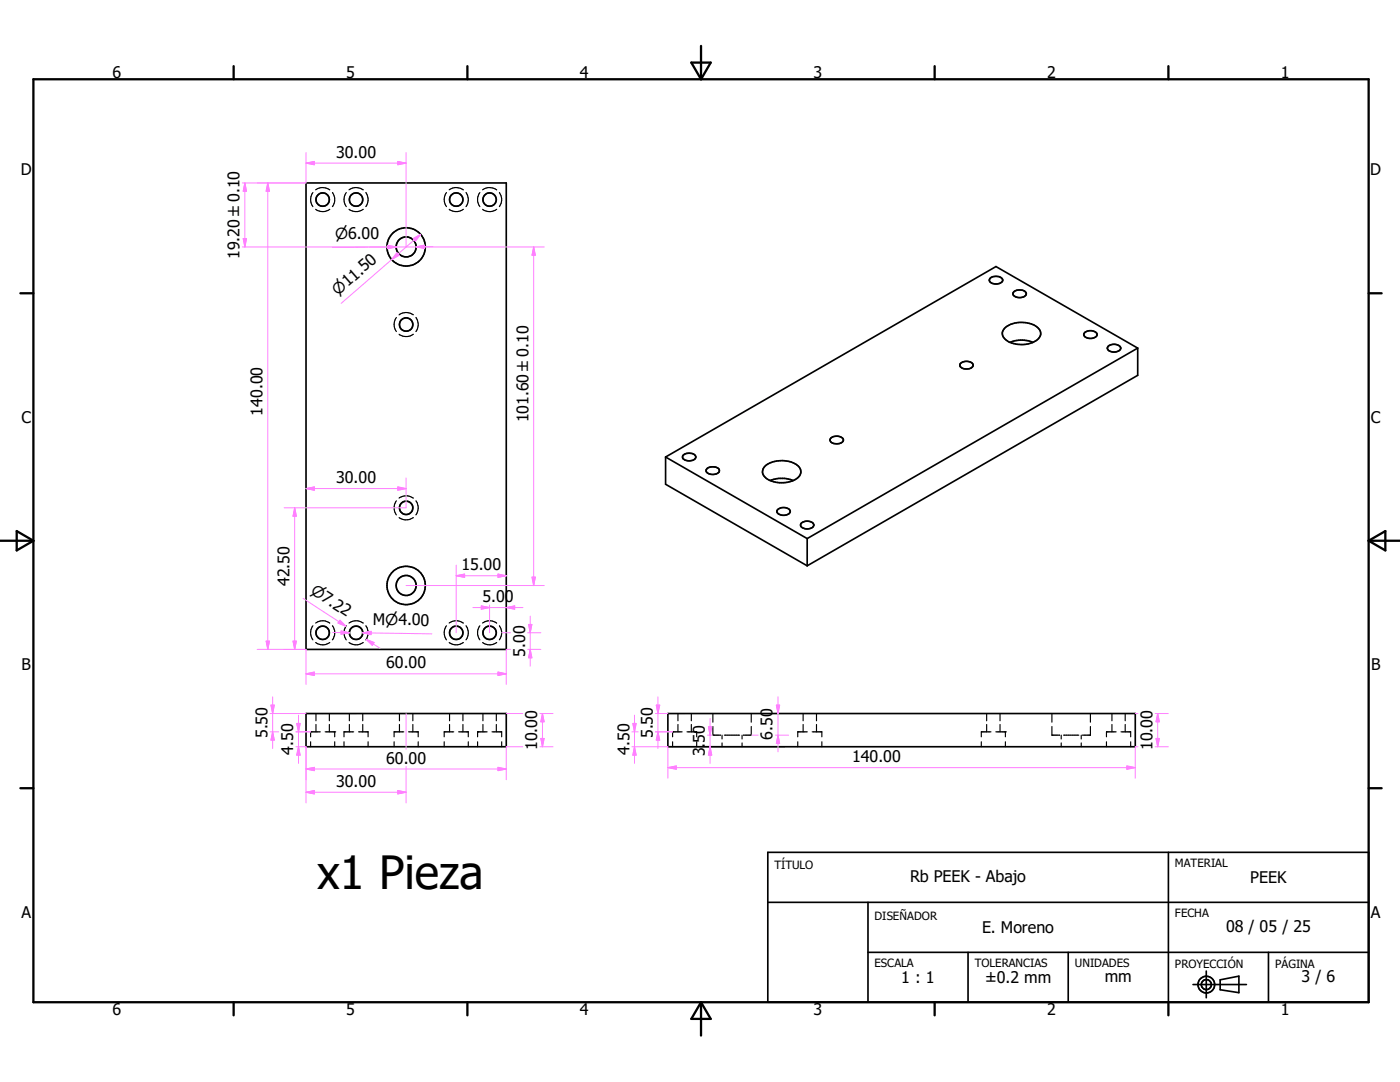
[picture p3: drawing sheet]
<svg xmlns="http://www.w3.org/2000/svg" width="279mm" height="216mm" viewBox="0 0 279 216" stroke-linecap="round" stroke-linejoin="round" font-family="sans-serif">
<g fill="none" stroke="#000" stroke-width=".23">
<path d="M62.4 38.4a2.4 2.4 0 0 0 0 2.8M63 37.9a2.4 2.4 0 0 1 2.8 0M66.3 38.4a2.38 2.38 0 0 1 0 2.8M69.1 38.4a2.4 2.4 0 0 0 0 2.8M72.4 37.9a2.42 2.42 0 0 0-2.8 0M72.4 37.9h.1M73 38.4a2.38 2.38 0 0 1 0 2.8M89.1 38.4a2.4 2.4 0 0 0 0 2.8M89.6 37.9a2.4 2.4 0 0 1 2.9 0M93 38.4a2.38 2.38 0 0 1 0 2.8M95.8 38.4a2.32 2.32 0 0 0 0 2.8M96.3 37.9a2.4 2.4 0 0 1 2.8 0"/>
<path d="M99.7 38.4a2.38 2.38 0 0 1 0 2.8M63 41.8a2.41 2.41 0 0 0 2.8 0M69.6 41.8a2.41 2.41 0 0 0 2.9 0M89.6 41.8a2.41 2.41 0 0 0 2.9 0M96.3 41.8a2.41 2.41 0 0 0 2.8 0M79.1 63.3a2.4 2.4 0 0 0 0 2.9M79.6 66.7a2.41 2.41 0 0 0 2.9 0M82.5 62.8a2.42 2.42 0 0 0-2.9 0M83 63.3a2.38 2.38 0 0 1 0 2.9M79.1 99.9a2.4 2.4 0 0 0 0 2.8M79.6 99.4a2.4 2.4 0 0 1 2.9 0M83 99.9a2.37 2.37 0 0 1 0 2.8"/>
<path d="M79.6 103.3a2.41 2.41 0 0 0 2.9 0M62.4 124.9a2.4 2.4 0 0 0 0 2.8M63 124.3a2.41 2.41 0 0 1 2.8 0M63 128.2a2.4 2.4 0 0 0 2.8 0M66.3 124.9a2.37 2.37 0 0 1 0 2.8M69.1 124.9a2.4 2.4 0 0 0 0 2.8M69.6 124.3a2.41 2.41 0 0 1 2.9 0M69.6 128.2a2.42 2.42 0 0 0 2.8 0M72.5 128.2h-.1M73 124.9a2.37 2.37 0 0 1 0 2.8M89.1 124.9a2.4 2.4 0 0 0 0 2.8M89.6 124.3a2.41 2.41 0 0 1 2.9 0"/>
<path d="M89.6 128.2a2.4 2.4 0 0 0 2.9 0M93 124.9a2.37 2.37 0 0 1 0 2.8M95.8 124.9a2.31 2.31 0 0 0 0 2.8M96.3 124.3a2.41 2.41 0 0 1 2.8 0M96.3 128.2a2.4 2.4 0 0 0 2.8 0M99.7 124.9a2.37 2.37 0 0 1 0 2.8M62 148v1M63.1 142.4v1.4M63.1 144.6v1.4M63.9 146h-1.9v1M64.9 146h1.9M65.7 142.4v1.4"/>
<path d="M65.7 144.6v1.4M66.8 146h.1M66.8 146v1M66.8 148v1M68.7 148v1M69.7 142.4v1.4M69.7 144.6v1.4M70.6 146h-1.9v1M71.6 146h1.9v1M72.4 142.4v1.4M72.4 144.6v1.4M73.5 148v1"/>
<path d="M78.7 148v1M79.7 142.4v1.4M79.7 144.6v1.4M80.6 146h-1.9v1M81.5 146h2v1M82.4 142.4v1.4M82.4 144.6v1.4M83.5 148v1M88.6 148v1M89.7 142.4v1.4M89.7 144.6v1.4M90.6 146h-2v1"/>
<path d="M91.5 146h2v1M92.4 142.4v1.4M92.4 144.6v1.4M93.5 148v1M95.3 146h.1M95.3 146h1.9M95.3 146v1M95.3 148v1M96.4 142.4v1.4M96.4 144.6v1.4M98.2 146h1.9v1M99.1 142.4v1.4"/>
<path d="M99.1 144.6v1.4M100.1 148v1M134.2 146h.1M134.2 146h1.9M134.2 146v1M134.2 148v1M135.3 142.4v1.4M135.3 144.6v1.4M137.1 146h1.9v1M138 142.4v1.4M138 144.6v1.4M139 148v1"/>
<path d="M142.3 146.7h.1M142.3 146.7h1.5M142.3 142.4v1.7M142.3 145v1.7M144.1 146.7v.8M144.1 148.2v.8M144.6 146.7h3M148.1 146.7v.8M148.1 148.2v.8M149.9 145v1.7h-1.5M149.9 142.4v1.7M159.2 148v1"/>
<path d="M160.3 142.4v1.4M160.3 144.6v1.4M161.1 146h-1.9v1M162.1 146h1.9v1M162.9 142.4v1.4M162.9 144.6v1.4M164 148v1M195.8 148v1M196.9 142.4v1.4M196.9 144.6v1.4M197.8 146h-2v1M198.7 146h1.9"/>
<path d="M199.6 142.4v1.4M199.6 144.6v1.4M200.6 146h.1M200.6 146v1M200.6 148v1M209.9 145v1.7h1.6M209.9 142.4v1.7M211.8 146.7v.8M211.8 148.2v.8M212.2 146.7h3.1M215.8 146.7v.8M215.8 148.2v.8"/>
<path d="M217.6 145v1.7h-1.5M217.6 142.4v1.7M220.8 148v1M221.9 142.4v1.4M221.9 144.6v1.4M222.8 146h-2v1M223.7 146h2v1M224.6 142.4v1.4M224.6 144.6v1.4M225.7 148v1"/>
</g>
<g fill="none" stroke="#000" stroke-width=".33">
<path d="M61.1 36.5h39.9v93.1h-39.9zM197.7 55.5a1.73 1.73 0 0 1 2.4 .3 1.44 1.44 0 0 1-2.1 .7 .61 .61 0 0 1-.5-.4 .61 .61 0 0 1 .2-.6zM202.3 58.3a1.74 1.74 0 0 1 2.5 .2 1.4 1.4 0 0 1-2.1 .8 .62 .62 0 0 1-.4-1zM191.7 72.5a1.72 1.72 0 0 1 2.5 .3 1.53 1.53 0 0 1-2.5 .4l-.1-.3zM200.5 65.5a5.4 5.4 0 0 1 6.8 .1 1.56 1.56 0 0 1-.7 2.5 5.7 5.7 0 0 1-6-.4 1.42 1.42 0 0 1-.1-2.2zM201.6 68.3a6 6 0 0 1 4.6 0M216.5 66.3a1.66 1.66 0 0 1 2.4 .4 1.42 1.42 0 0 1-2.1 .7 .62 .62 0 0 1-.5-.4 .62 .62 0 0 1 .2-.7zM221.2 69a1.7 1.7 0 0 1 2.5 .4 1.57 1.57 0 0 1-2.5 .5l-.2-.4zM227.1 69.5l-66 38M227.1 69.5v5.4l-66 38M227.1 69.5l-28.3-16.3-66 38M132.8 91.2l28.3 16.3"/>
<path d="M132.8 91.2v5.4l28.3 16.3M136.3 90.9a1.74 1.74 0 0 1 2.6 .2 1.4 1.4 0 0 1-2.1 .7 .62 .62 0 0 1-.5-.9zM141.1 93.5a1.63 1.63 0 0 1 2.5 .3 1.23 1.23 0 0 1-1.7 .8 .75 .75 0 0 1-.8-.2 .75 .75 0 0 1-.1-.8zM152.6 93.1a5.4 5.4 0 0 1 6.9 .1 1.61 1.61 0 0 1-.8 2.5 5.7 5.7 0 0 1-6.2-.6 1.41 1.41 0 0 1 .1-2zM153.7 95.9a6 6 0 0 1 4.6 0M165.8 87.5a1.72 1.72 0 0 1 2.5 .2 1.57 1.57 0 0 1-2.4 .5l-.3-.3zM155.2 101.7a1.69 1.69 0 0 1 2.5 .3 1.53 1.53 0 0 1-2.4 .5l-.3-.4zM160 104.3a1.68 1.68 0 0 1 2.4 .4 1.51 1.51 0 0 1-2.2 .6 .56 .56 0 0 1-.2-1zM161.1 107.5v5.4M61.1 142.4h39.9v6.6h-39.9zM133.3 142.4h93.3v6.6h-93.3zM153.2 170.1h119.9v29.9h-119.9z"/>
<path d="M233.2 170.1v29.9M153.2 180.1h119.9M173.2 190h99.9M173.2 180.1v19.9M193.2 190v10M213.2 190v10M238.1 196.5h10.6M240.7 193.8v5.3M243.5 195.5l3.7-.7v3.3l-3.7-.6zM253.1 190v10"/>
<circle cx="64.4" cy="39.8" r="1.34"/>
<circle cx="71.1" cy="39.8" r="1.34"/>
<circle cx="91" cy="39.8" r="1.33"/>
<circle cx="97.7" cy="39.8" r="1.33"/>
<circle cx="81.1" cy="49.3" r="3.8"/>
<circle cx="81.1" cy="49.3" r="2"/>
<circle cx="81.1" cy="64.8" r="1.33"/>
<circle cx="81.1" cy="116.8" r="2"/>
<circle cx="81.1" cy="116.8" r="3.8"/>
<circle cx="81.1" cy="101.3" r="1.33"/>
<circle cx="64.4" cy="126.3" r="1.34"/>
<circle cx="71.1" cy="126.3" r="1.34"/>
<circle cx="91.1" cy="126.3" r="1.33"/>
<circle cx="97.7" cy="126.3" r="1.33"/>
<circle cx="240.7" cy="196.5" r="1.66"/>
<circle cx="240.8" cy="196.5" r=".99"/>
</g>
<g fill="none" stroke="#000" stroke-width=".46">
<path d="M6.7 15.8h266.4v184.2h-266.4zM46.6 13.2v2.6M93.3 13.2v2.6M138 12.5h3.8l-1.9 3.3zM139.9 9.2v6.6M186.5 13.2v2.6M233.2 13.2v2.6M4.1 58.5h2.6M273.1 58.5h2.6M0 107.9h6.7M3.3 106l3.4 1.9-3.4 1.9zM273.1 107.9h6.3"/>
<path d="M273.1 107.9l3.4-1.9v3.8zM4.1 157.3h2.6M273.1 157.3h2.6M46.6 200v2.6M93.3 200v2.6M139.9 200v6.6M139.9 200l1.9 3.3h-3.8zM186.5 200v2.6M233.2 200v2.6"/>
</g>
<path d="M61.1 142.4h19.9M133.3 142.4h3.3M133.3 149h23.3" fill="none" stroke="#000" stroke-width=".2"/>
<g fill="none" stroke="#ff80ff" stroke-width=".2">
<path d="M48.9 36.5l.3 1.7h-.7zM48.9 36.5v12.8M53.4 36.5v93.1M53.4 36.5l.4 1.7h-.7zM61.1 32.5l1.6-.3v.7zM61.1 30.4v6.1h-12.7M61.1 32.5h19.9M79.4 32.2l1.6 .3-1.6 .4zM81 30.4v18.9M48.4 49.3h25.1M48.5 47.6h.7l-.3 1.7zM73.5 49.3l-7.2 .1"/>
<path d="M73.6 49.3h9.5M77.4 48.9l1.7 .4-1.7 .3zM78.2 51.8l-10.1 8.7M79.1 49.3h-5.4M79.2 50.4l.4 .5-1.4 .9zM82.5 47.6l1.4-.8-1 1.3zM83.1 49.3l1.6-.4v.7zM83.9 46.8l-5.7 5M84.7 49.3h23.9M86.4 49.2l-3.3 .1M106.5 49.3v67.5M106.5 49.3l.3 1.6h-.6z"/>
<path d="M61.1 97.5l1.6-.3v.6zM61.1 97.5h19.9M79.4 97.2l1.6 .3-1.6 .3zM81 95.4v5.9h-24.3M58.8 101.3v28.3M58.8 101.3l.3 1.7h-.6zM60.5 119.4l8.5 5.6M81 116.8h27.6M91 114.9h10M91 114.9l1.7-.3v.6zM91 112.8v13.5M99.4 114.6l1.6 .3-1.6 .3z"/>
<path d="M106.2 115.2h.6l-.3 1.6zM51.3 129.6h9.8v7M53.1 127.9h.7l-.4 1.7zM54.4 139.1v10.3M58.5 127.9h.6l-.3 1.7zM61.1 134.5h39.9M61.1 134.5l1.6-.4v.7zM66.4 126.2l3.3 .1M67.6 124l1.4 1M67.8 123.8l1.2 1.2-1.5-.7zM68.1 125.9l1.6 .4-1.6 .3zM72.4 126.3h1.6"/>
<path d="M72.4 126.3l13.8 .2M72.4 126.3l1.7-.3-.1 .6zM73.1 127.6l2.8 1.8M73.1 127.6l1.6 .6-.4 .6zM94.4 121.2h10M96 120.9l1.7 .3-1.7 .4zM97.7 120.7v5.6M99.4 134.1l1.6 .4-1.6 .3zM100.1 126.3h1.8M101 121.2l1.7-.3v.7zM101.9 129.6h-.9v7M105.3 129.6h2.6"/>
<path d="M105.3 126.3h2.6M105.5 124.6h.6l-.3 1.7zM105.8 123v9.9M105.8 129.6l.3 1.7h-.6zM131.3 139.1v10.3M155.3 139.1v10.9M53.9 142.4h7.2M53.9 146h1.7M54.1 140.7h.6l-.3 1.7zM54.4 146l.3 1.7h-.6zM59.1 149h2v11.2M59.1 146h2.9"/>
<path d="M59.2 144.4h.7l-.3 1.6zM59.6 142.7v9.6M59.6 149l.3 1.7h-.7zM61.1 153.4l1.6-.3v.7zM61.1 158.1l1.6-.4v.7zM61.1 153.4h39.9M61.1 158.1h19.9M79.4 157.7l1.6 .4-1.6 .3zM81 142.4v7.1M81 152.9v7.3M99.4 153.1l1.6 .3-1.6 .4zM101 142.4h3.3"/>
<path d="M104.3 149h-3.3v6.6M107.8 149h2.6M107.8 142.4h2.6M107.9 147.4h.7l-.3 1.6zM108.3 142.4v6.6M108.3 142.4l.3 1.6h-.7zM126.1 149h7.2v6.3M126.1 146h1.3M126.3 144.4h.7l-.4 1.6zM126.6 149l.4 1.7h-.7zM126.6 142.7v9.6M130.8 142.4h2.5"/>
<path d="M130.8 146h3.4M131 140.7h.7l-.4 1.7zM131.3 146l.4 1.7h-.7zM133.3 153.2h93.3M133.3 153.2l1.7-.4v.7zM141.2 146.7h1.1M141.4 145h.6l-.3 1.7zM141.7 149l.3 1.7h-.6zM141.7 143.4v8.9M149.9 146.7h1.4M154.8 146.7h2.6M154.9 140.7h.7l-.3 1.7z"/>
<path d="M155.3 146.7l.3 1.6h-.7zM224.9 152.8l1.7 .4-1.7 .3zM226.6 142.4h.5M227.1 149h-.5v6.3M230.5 149h2.7M230.5 142.4h2.7M230.7 147.4h.7l-.4 1.6zM231 142.4l.4 1.6h-.7zM231 142.4v6.6"/>
</g>
<g fill="#ff80ff" stroke="#ff80ff" stroke-width=".2">
<path d="M96 120.9l1.7 .3-1.7 .4z"/>
<path d="M101 121.2l1.7-.3v.7z"/>
<path d="M91 114.9l1.7-.3v.6z"/>
<path d="M99.4 114.6l1.6 .3-1.6 .3z"/>
<path d="M105.5 124.6h.6l-.3 1.7z"/>
<path d="M105.8 129.6l.3 1.7h-.6z"/>
<path d="M61.1 134.5l1.6-.4v.7z"/>
<path d="M99.4 134.1l1.6 .4-1.6 .3z"/>
<path d="M79.4 97.2l1.6 .3-1.6 .3z"/>
<path d="M61.1 97.5l1.6-.3v.6z"/>
<path d="M58.8 101.3l.3 1.7h-.6z"/>
<path d="M58.5 127.9h.6l-.3 1.7z"/>
<path d="M72.4 126.3l1.7-.3-.1 .6z"/>
<path d="M68.1 125.9l1.6 .4-1.6 .3z"/>
<path d="M67.8 123.8l1.2 1.2-1.5-.7z"/>
<path d="M73.1 127.6l1.6 .6-.4 .6z"/>
<path d="M53.4 36.5l.4 1.7h-.7z"/>
<path d="M53.1 127.9h.7l-.4 1.7z"/>
<path d="M108.3 142.4l.3 1.6h-.7z"/>
<path d="M107.9 147.4h.7l-.3 1.6z"/>
<path d="M61.1 153.4l1.6-.3v.7z"/>
<path d="M99.4 153.1l1.6 .3-1.6 .4z"/>
<path d="M59.2 144.4h.7l-.3 1.6z"/>
<path d="M59.6 149l.3 1.7h-.7z"/>
<path d="M54.1 140.7h.6l-.3 1.7z"/>
<path d="M54.4 146l.3 1.7h-.6z"/>
<path d="M133.3 153.2l1.7-.4v.7z"/>
<path d="M224.9 152.8l1.7 .4-1.7 .3z"/>
<path d="M231 142.4l.4 1.6h-.7z"/>
<path d="M230.7 147.4h.7l-.4 1.6z"/>
<path d="M131.3 146l.4 1.7h-.7z"/>
<path d="M131 140.7h.7l-.4 1.7z"/>
<path d="M126.3 144.4h.7l-.4 1.6z"/>
<path d="M126.6 149l.4 1.7h-.7z"/>
<path d="M79.4 157.7l1.6 .4-1.6 .3z"/>
<path d="M61.1 158.1l1.6-.4v.7z"/>
<path d="M106.5 49.3l.3 1.6h-.6z"/>
<path d="M106.2 115.2h.6l-.3 1.6z"/>
<path d="M77.4 48.9l1.7 .4-1.7 .3z"/>
<path d="M83.1 49.3l1.6-.4v.7z"/>
<path d="M79.2 50.4l.4 .5-1.4 .9z"/>
<path d="M82.5 47.6l1.4-.8-1 1.3z"/>
<path d="M154.9 140.7h.7l-.3 1.7z"/>
<path d="M155.3 146.7l.3 1.6h-.7z"/>
<path d="M141.4 145h.6l-.3 1.7z"/>
<path d="M141.7 149l.3 1.7h-.6z"/>
<path d="M48.9 36.5l.3 1.7h-.7z"/>
<path d="M48.5 47.6h.7l-.3 1.7z"/>
<path d="M61.1 32.5l1.6-.3v.7z"/>
<path d="M79.4 32.2l1.6 .3-1.6 .4z"/>
</g>
<text font-size="9.1" x="63.3" y="177.4">x1 Pieza</text>
<g font-size="3.2">
<text x="22.5" y="15.6">6</text>
<text x="69.1" y="15.6">5</text>
<text x="115.7" y="15.6">4</text>
<text x="162.3" y="15.6">3</text>
<text x="209" y="15.6">2</text>
<text x="255.6" y="15.6">1</text>
<text x="4.1" y="35">D</text>
<text x="67.1" y="31.5">30.00</text>
<text x="273.5" y="35">D</text>
<text x="47.8" y="51.7" transform="rotate(-90 47.8 51.7)">19.20 `0.10</text>
<text x="52.4" y="82.9" transform="rotate(-90 52.4 82.9)">140.00</text>
<text x="4.3" y="84.4">C</text>
<text x="105.5" y="84.3" transform="rotate(-90 105.5 84.3)">101.60 `0.10</text>
<text x="273.6" y="84.4">C</text>
<text x="67.1" y="96.4">30.00</text>
<text x="92.1" y="113.8">15.00</text>
<text x="57.7" y="116.9" transform="rotate(-90 57.7 116.9)">42.50</text>
<text x="74.4" y="124.7" transform="rotate(1 74.4 124.7)">Mn4.00</text>
<text x="96.3" y="120.2">5.00</text>
<text x="104.8" y="131" transform="rotate(-90 104.8 131)">5.00</text>
<text x="4.3" y="133.7">B</text>
<text x="77.1" y="133.4">60.00</text>
<text x="273.6" y="133.7">B</text>
<text x="53.4" y="147.3" transform="rotate(-90 53.4 147.3)">5.50</text>
<text x="107.2" y="149.6" transform="rotate(-90 107.2 149.6)">10.00</text>
<text x="130.3" y="147.3" transform="rotate(-90 130.3 147.3)">5.50</text>
<text x="154.2" y="147.6" transform="rotate(-90 154.2 147.6)">6.50</text>
<text x="230" y="149.6" transform="rotate(-90 230 149.6)">10.00</text>
<text x="58.5" y="150.6" transform="rotate(-90 58.5 150.6)">4.50</text>
<text x="77.1" y="152.4">60.00</text>
<text x="125.6" y="150.6" transform="rotate(-90 125.6 150.6)">4.50</text>
<text x="140.6" y="150.9" transform="rotate(-90 140.6 150.9)">3.50</text>
<text x="170.1" y="152.1">140.00</text>
<text x="67.1" y="157">30.00</text>
<text x="181.6" y="175.9">Rb PEEK - Abajo</text>
<text x="249.5" y="176.2">PEEK</text>
<text x="4.3" y="183.1">A</text>
<text x="273.6" y="183.1">A</text>
<text x="196" y="186.1">E. Moreno</text>
<text x="244.7" y="186">08 / 05 / 25</text>
<text x="179.9" y="196.1">1 : 1</text>
<text x="196.6" y="196.1">±0.2 mm</text>
<text x="220.5" y="195.9">mm</text>
<text x="259.8" y="196">3 / 6</text>
<text x="22.5" y="202.6">6</text>
<text x="69.1" y="202.6">5</text>
<text x="115.7" y="202.6">4</text>
<text x="162.3" y="202.6">3</text>
<text x="209" y="202.6">2</text>
<text x="255.6" y="202.6">1</text>
</g>
<g font-size="3">
<text x="66.9" y="47.8">n6.00</text>
<text x="67.4" y="59" transform="rotate(-41 67.4 59)">n11.50</text>
<text x="61.8" y="118.3" transform="rotate(33 61.8 118.3)">n7.22</text>
</g>
<g font-size="2.3">
<text x="154.6" y="173.4">TÍTULO</text>
<text x="234.5" y="173.1">MATERIAL</text>
<text x="174.5" y="183.6">DISEÑADOR</text>
<text x="234.5" y="183">FECHA</text>
<text x="174.5" y="193">ESCALA</text>
<text x="194.5" y="193">TOLERANCIAS</text>
<text x="214.5" y="193">UNIDADES</text>
<text x="234.5" y="193.1">PROYECCIÓN</text>
<text x="254.5" y="193.1">PÁGINA</text>
</g>
</svg>
